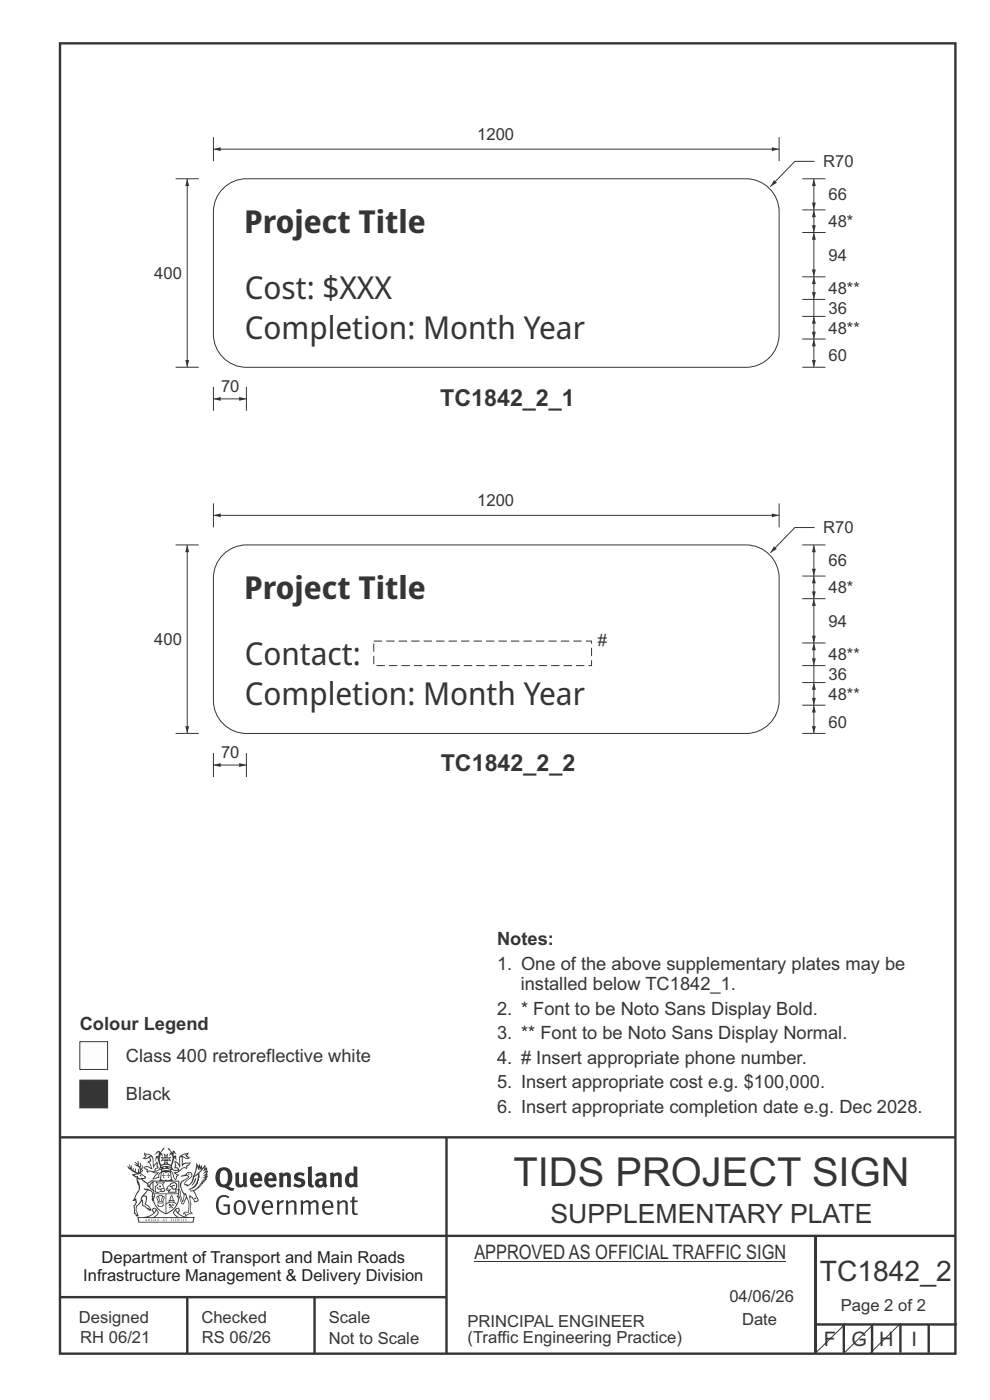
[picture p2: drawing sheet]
<svg xmlns="http://www.w3.org/2000/svg" width="210mm" height="297mm" viewBox="0 0 210 297" stroke-linecap="round" stroke-linejoin="round" font-family="sans-serif">
<g fill="none" stroke="#373435" stroke-width=".51">
<path d="M12.7 9.2h190v278h-190zM12.7 241.3h190M94.7 241.4v45.8M12.7 275.2h82M12.7 262.2h190.1M39.7 275.2v12M66.7 275.2v12M173 262.2v24.8M173 281h30M179 281v6M185 281v6M191 281v6"/>
<path d="M197 281v6"/>
</g>
<path d="M100.6 267.7h66.2" fill="none" stroke="#373435" stroke-width=".21"/>
<g fill="#373435">
<path d="M47 248.5a2.55 2.55 0 0 0 0 2.7l.3 .1a.81 .81 0 0 0 1-.9v-.6a1.04 1.04 0 0 0-1.1-1.5zM46.3 248.1a1.82 1.82 0 0 1 2.1-.2 1.82 1.82 0 0 1 .9 1.9 2.29 2.29 0 0 1-.8 1.9l.7 .3h.5l-.2 .6a2.87 2.87 0 0 1-2-.7 2.12 2.12 0 0 1-1.6-3.1z" fill-rule="evenodd"/>
<path d="M49.9 248.9l.8-.2v2a.46 .46 0 0 0 .3 .6 .46 .46 0 0 0 .6-.3v-2.1l.7-.2v2.4l.2 .5-.5 .4-.3-.3a1.02 1.02 0 0 1-1.2 .2 1.02 1.02 0 0 1-.6-1.1z" fill-rule="evenodd"/>
<path d="M54 249.5l-.1 .5h.9a.49 .49 0 0 0-.2-.6 .49 .49 0 0 0-.6 .1zM53.4 249.1a1.34 1.34 0 0 1 1.6-.2 1.34 1.34 0 0 1 .7 1.5v.2h-1.8a.77 .77 0 0 0 .5 .8 .77 .77 0 0 0 .9-.4l.3 .5a1.59 1.59 0 0 1-2 .2 1.59 1.59 0 0 1-.5-2z" fill-rule="evenodd"/>
<path d="M57.1 249.5l-.2 .5h1a.49 .49 0 0 0-.2-.6 .49 .49 0 0 0-.6 .1zM56.4 249.1a1.34 1.34 0 0 1 1.6-.2 1.34 1.34 0 0 1 .7 1.5v.2h-1.8a.77 .77 0 0 0 .5 .8 .77 .77 0 0 0 .9-.4l.4 .5a1.59 1.59 0 0 1-2.1 .2 1.59 1.59 0 0 1-.5-2z" fill-rule="evenodd"/>
<path d="M59.2 248.9l.7-.2 .1 .4a.95 .95 0 0 1 1-.3 .95 .95 0 0 1 .7 .8v2.3h-.8v-2.3a.46 .46 0 0 0-.8 .1v2.2h-.8z" fill-rule="evenodd"/>
<path d="M62.6 249.1a1.75 1.75 0 0 1 2-.1l-.2 .5-.6-.2a.43 .43 0 0 0-.6 .3l.4 .3a1.04 1.04 0 0 1 1.2 1.1 1.04 1.04 0 0 1-1.4 1l-1.2-.4 .3-.6 1 .4 .4-.4a.88 .88 0 0 0-1-.5l-.4-.2-.1-.4z" fill-rule="evenodd"/>
<path d="M65.3 247.6l.8-.2 .1 3.8 .3 .2 .1 .5a.88 .88 0 0 1-1-.1 .88 .88 0 0 1-.3-1z" fill-rule="evenodd"/>
<path d="M67.8 250.6a.43 .43 0 0 0-.1 .7 .43 .43 0 0 0 .7-.1v-.7zM66.8 249.2a1.7 1.7 0 0 1 2.4 .1v1.8l.3 .4-.4 .5-.5-.3a1.03 1.03 0 0 1-1.7-.2 1.03 1.03 0 0 1 .8-1.5h.7v-.4a.8 .8 0 0 0-1.2 .1z" fill-rule="evenodd"/>
<path d="M70 248.9l.7-.2 .1 .4a.95 .95 0 0 1 1-.3 .95 .95 0 0 1 .7 .8v2.3h-.8v-2.3a.46 .46 0 0 0-.8 .1v2.2h-.8z" fill-rule="evenodd"/>
<path d="M74.3 249.5a1.48 1.48 0 0 0 0 1.7h.5l.2-.1v-1.5l-.3-.2zM75 247.4l.8 .1 .1 4.4h-.7l-.1-.2a1.26 1.26 0 0 1-1.4 0 1.26 1.26 0 0 1-.5-1.3 1.29 1.29 0 0 1 .4-1.3 1.29 1.29 0 0 1 1.4-.2z" fill-rule="evenodd"/>
<path d="M46.4 253.9a1.72 1.72 0 0 1 2.3 0l-.3 .3a1.24 1.24 0 0 0-1.4-.2 1.24 1.24 0 0 0-.6 1.4 1.49 1.49 0 0 0 1.2 2l.7-.2v-1.3h-.8l-.1-.4h1.4v1.9a1.93 1.93 0 0 1-2.3 0 1.93 1.93 0 0 1-.7-2.2l.2-.7z" fill-rule="evenodd"/>
<path d="M50.4 255.1a1.65 1.65 0 0 0 .2 2.2 .99 .99 0 0 0 1-1.4 .78 .78 0 0 0-.4-.8 .78 .78 0 0 0-.8 0zM50 254.9a1.33 1.33 0 0 1 1.6-.1 1.33 1.33 0 0 1 .5 1.4 1.31 1.31 0 0 1-1.3 1.6 1.31 1.31 0 0 1-1.2-1.6v-.6z" fill-rule="evenodd"/>
<path d="M52.5 254.7l.5-.1 .8 2.6 .8-2.5h.5l-1.1 3h-.5z" fill-rule="evenodd"/>
<path d="M56.3 255.2l-.2 .7h1.3a.7 .7 0 0 0-.3-.8 .7 .7 0 0 0-.8 .1zM55.9 255a1.22 1.22 0 0 1 1.5-.2 1.22 1.22 0 0 1 .5 1.5h-1.8a.93 .93 0 0 0 .5 1 .93 .93 0 0 0 1.1-.2l.2 .3a1.43 1.43 0 0 1-1.8 .1 1.43 1.43 0 0 1-.6-1.7z" fill-rule="evenodd"/>
<path d="M58.7 254.7l.4-.1 .1 .5 .4-.4 .6-.1-.1 .6a.66 .66 0 0 0-.9 .6v1.9h-.4z" fill-rule="evenodd"/>
<path d="M60.6 254.8l.4-.2 .1 .5a.94 .94 0 0 1 1-.5 .94 .94 0 0 1 .8 .8v2.3h-.5l-.1-2.5a.81 .81 0 0 0-1.2 .3v2.2h-.4z" fill-rule="evenodd"/>
<path d="M63.7 254.7l.5-.1 .1 .5 .4-.3a.78 .78 0 0 1 1.2 .3 .9 .9 0 0 1 .9-.5 .9 .9 0 0 1 .8 .8v2.3h-.5l-.1-2.5a.67 .67 0 0 0-1.1 .3v2.2h-.5v-2.4l-.4-.2-.7 .4v2.2h-.5z" fill-rule="evenodd"/>
<path d="M69.1 255.2l-.2 .7h1.3a.7 .7 0 0 0-.3-.8 .7 .7 0 0 0-.8 .1zM68.7 255a1.22 1.22 0 0 1 1.5-.2 1.22 1.22 0 0 1 .5 1.5h-1.8a.93 .93 0 0 0 .4 1 .93 .93 0 0 0 1.2-.2l.2 .3a1.44 1.44 0 0 1-1.8 .1 1.44 1.44 0 0 1-.6-1.7z" fill-rule="evenodd"/>
<path d="M71.5 254.8l.4-.2 .1 .5a.94 .94 0 0 1 1-.5 .94 .94 0 0 1 .8 .8v2.3h-.5l-.1-2.5a.81 .81 0 0 0-1.2 .3v2.2h-.4z" fill-rule="evenodd"/>
<path d="M74.7 253.9l.5-.1v.9h.7l-.1 .4h-.6v2.1l.1 .2h.5l.1 .3a.75 .75 0 0 1-1.2-.6v-2h-.4v-.4h.4z" fill-rule="evenodd"/>
<path d="M30.8 244.9l1.1 .3-.9 .5h-.4l.6-.5zM31.8 245.5l.2-.1a2.44 2.44 0 0 1 .5 1.9l.1 .5 .6-1-.1 .6 .3 .3a.57 .57 0 0 0-.6 .8l-1-.2-.5 .2 .2-.5-.8-.3 .7-.1 .9 .5 .1-.1-.6-1.3-.2-.1 .5-.1zM30.7 244.4l-.1 .5 .2 .4-.6 .4a1.04 1.04 0 0 0 1.4-.1l.2 .6-.3 .1-.2 .4a.94 .94 0 0 1 .8 1.1l-.2-.1a1.16 1.16 0 0 0-1.5-.1l.3 .4 .4 .2 .1 .5 .2 .1 .1-.2a.94 .94 0 0 1 1.1 .3h.8l-1.2 1.2a1.13 1.13 0 0 0 1.2-.2l.4-.1v-.4l.4-.7a.83 .83 0 0 0-.6 1h-.3l-.7 .3 1.1-1.4-.5 .2-.5-.1 1.3-.5-.1-.2-.9 .4v-.3l.2-.2 .3 .1 .1-.3-.2-.4 .1-.6-.2-.3-.7 .9v-.7a1.42 1.42 0 0 0-1.6-1.8z" fill-rule="evenodd"/>
<path d="M38.5 245.3l.5-.3 .7-.1-.6 .3 .8 .5h-.3zM38.3 245.5h.2l.1 2a1.69 1.69 0 0 1 1.6-.7l-.8 .5 .1 .5a1.1 1.1 0 0 0-1.5 .6l-.1-.5-.2-.2h-.5l.3-.4-.3-.7a1.42 1.42 0 0 1 .9 1.1l.2-.1zM37.1 246.2l.1 1-.2 .3 .1 .5 .5-.1 .2 .2a.96 .96 0 0 1-1.2-.1l-.1 .1a1.06 1.06 0 0 0 1.3 .2v.1a.72 .72 0 0 1-.9 .2l.2 .5 .6 .2-.4 .2-.1 .7-.2-.4-.4-1.1-.4-.4 .4 .9a1.54 1.54 0 0 0 .7 1.2l.2-.3a.58 .58 0 0 1 .4-.7l.2-.2h-.3l-.5-.3 .9-.5a.93 .93 0 0 1 1.2-.5v.2l.2-.2 .1-.5a.99 .99 0 0 0 .7-.8l-1.3 .1-.3 .2-.1-1.4 .9 .4 .9-.3h-.4l-.5-.4 .4-.7-.6 .2a1.46 1.46 0 0 0-1.4 2.1l.1 .4-.3-.4z" fill-rule="evenodd"/>
<path d="M35.6 248.9l.2 .1-.1 .3 .4 .1-.4 .1v.5l-.1-.6h-.3l.3-.1z" fill-rule="evenodd"/>
<path d="M34.6 248.9l.2 .1v.3l.3 .1h-.3l-.1 .6v-.5l-.4-.1 .4-.1z" fill-rule="evenodd"/>
<path d="M34.3 248.8a.57 .57 0 0 1 .9 .2 .57 .57 0 0 1 .9-.2l.2 1.4h-.2a.57 .57 0 0 1-.9 0 .69 .69 0 0 1-1.1 0zM34.2 248.1l-.3 2.1-.1 .4h2.9l-.2-.4-.3-2.1h-.2v.3l-.8-.2-.8 .2v-.3z" fill-rule="evenodd"/>
<path d="M34.2 252.4a.3 .3 0 0 0 .6 0 .3 .3 0 0 0-.6 0zM33.3 251l.3 .3-.3 .3a.79 .79 0 0 0 0 1.3l.8-.2-.1-.3a.55 .55 0 0 1-.7-.6h.1l.2 .3 .3 .1 .8-.2-.4-.7 .4-.3-.7 .1zM33 250.7l1.1 .2 .9-.2-.4 .7 .4 1.1a.56 .56 0 0 1-.8 .3l-.2 .1a.73 .73 0 0 1-.9 .1 .73 .73 0 0 1-.3-.9v-.4l.6-.4z" fill-rule="evenodd"/>
<path d="M35.6 251.9l.7-.5a.58 .58 0 0 1 1-.1 .58 .58 0 0 1-.4 .9l-.3-.3a.43 .43 0 0 1 .6-.3v-.1a.57 .57 0 0 0-.8 .2l-.2-.1-.3 .1 .5 .2a.55 .55 0 0 0 .8 .4v.5h-1.3l.4-.3-.2-.2-.6 .1 .2-.2-.2-.1zM35.4 251.8l-.1 .2a.39 .39 0 0 0 .2 .6h.3l-.2 .4h1.9l-.1-.7a.86 .86 0 0 0-.1-1.4 .86 .86 0 0 0-1.3 .4z" fill-rule="evenodd"/>
<path d="M36 254.8h.8v.2h-.8zM36.4 253.8l.2 .8h-.4zM36.4 253.5l-.3 .5-.1 .6h-.2v.4l-.7 .4 .2 .2a1.48 1.48 0 0 1 2.1 .1l.2-.1-.6-.5v-.5h-.2l-.1-.6z" fill-rule="evenodd"/>
<path d="M35.8 255.4l.4 .1 .1 .3 .3-.2-.2-.2a.38 .38 0 0 1 .5 .5l-.2-.2-.3 .3 .4 .2-.4 .2-.1-.4-.4 .4-.1-.2 .4-.3-.1-.1-.2 .1z" fill-rule="evenodd"/>
<path d="M34.5 254h.2v.2l-.2 .6h-.2zM33.6 255.3h.9v.2a.55 .55 0 0 1-.8 .4v-.2l-.2-.1zM33.4 254h.2l.2 .8h-.2zM33.6 255h.8l.1 .1-.8 .1zM33.8 253.7h.5l-.2 1.1h-.1zM33.3 253.8l-.1 .3 .3 1.1a.48 .48 0 0 0-.1 .6 .48 .48 0 0 0 .5 .3l.5-.1a.49 .49 0 0 0 .2-.8l.3-1.1-.1-.3a1.42 1.42 0 0 0-1.5 0z" fill-rule="evenodd"/>
<path d="M33.7 251.5l.4 .1 .1 .3h-.3z" fill-rule="evenodd"/>
<path d="M41.3 250.1l.3-.2-.2 .9-.6 .7h-.2l.5-.7z" fill-rule="evenodd"/>
<path d="M39.7 249l.3-.2 .5 .2a.88 .88 0 0 1-.6 1.1 1.22 1.22 0 0 0-.8 1.3l.5 .2a.72 .72 0 0 0 .9-.4l.5-.8 .2-.6 .8-.6v.3a2.85 2.85 0 0 1-2 2.8l.1 .1a2.13 2.13 0 0 0 1.9-1.5v-.2a2.01 2.01 0 0 0 .3-1.8l1.1-1.3-.4 1 .7-.5-.7 1 .8-.4-.8 .8 .7-.1-.9 .5 .8-.1-.8 .4h.8l-.9 .3 .3 .2h-.4l.2 .3h-.3l.1 .3h-.4l.2 .3h-.2a2.16 2.16 0 0 1-2 1l.1 .2h.4a.76 .76 0 0 1 .7 .7l.5 1.2-.6 .2a1.45 1.45 0 0 0-1.1-1.3l.2 1.8-.1 1.8 .4 .3a1.07 1.07 0 0 0-1.2 .4v-.3l-.5-.2a.87 .87 0 0 1 1.1-.1v-.7a4.4 4.4 0 0 0-.6-3.1v-.3h-.3a2.16 2.16 0 0 1-.7-2.2l.3-.3 1.2-.8a.55 .55 0 0 0-.4-.8zM37.8 252.4a.76 .76 0 0 1 .3 1.1l.6 1.6 .4-1.7 .2 .1a.61 .61 0 0 1-.1 .9l-.3 .9h-.2l-.7-1.6-.3 .1a1.18 1.18 0 0 0 .1-1.4zM41.8 247.5l.2 .8 .3-.6v.6l.4-.5a1.9 1.9 0 0 1-1.1 1.4l-.4 .3zM38.3 249.6l1.3-.1 .2 .1v.3l-.5 .3a1.26 1.26 0 0 0-.9 1.9l.2 .6a1.84 1.84 0 0 1 .1 2.1l-.4-1.3a.96 .96 0 0 0-.4-1.3l-.4 .3a.78 .78 0 0 1 0 1.2l.1 .3h.4l.4 1.1a.38 .38 0 0 0 .2 .4 .38 .38 0 0 0 .4-.1l.6-1.2a2.94 2.94 0 0 1 .4 2.5l-.1 .5-.8-.1-.3 .4v.2l.4-.1 .1 .4 .2 .1a1.02 1.02 0 0 1 1.3-.5v-.4l-.3-.1 .1-1.8-.3-1.3 .1 .1a1.14 1.14 0 0 1 .8 .9 .63 .63 0 0 0 .8-.2 .63 .63 0 0 0-.1-.9l-.7-1.2 .9-.6 .2-.3 .3-.1-.1-.2h.4l-.1-.3h.3l-.1-.3 .5-.1-.2-.2 .6-.4v-.2h-.2l.4-.5-.3 .1 .3-.6-.4 .1 .4-.5v-.3l-.3 .2 .2-.6-.1-.3-.4 .3v-.8l-.6 .8-.2-.7-.2 .4-.3-.7-.1 .6-.5-.8-.1 1.4-.6 1.9a1.81 1.81 0 0 1-1 1.4l-.6-.2a1.75 1.75 0 0 1 1.1-1.2 .75 .75 0 0 0 .1-1.3 .75 .75 0 0 0-1.1 .5z" fill-rule="evenodd"/>
<path d="M41.2 254.1h.3l.2 .3h-.4z" fill-rule="evenodd"/>
<path d="M29.4 258.4h11.6l-.1 .8h-11.4zM31.4 258.2l.4-.1a2.48 2.48 0 0 0 1.4-1.3l.3 .5-.5 .6-.5 .3zM32.5 256.6l.3-.2 .2 .2-.3 .6zM37.2 256.8a2.65 2.65 0 0 0 1.8 1.4h-1.1l-.5-.3-.5-.6zM37.4 256.6l.2-.2 .3 .2-.3 .6zM29.2 258.2l.1 1.2h11.8l.2-1.1-.2-.1a4.1 4.1 0 0 1-3.3-.9l.3-.4-.1-.5a1.06 1.06 0 0 0-1.3 .9l.2 .4 .6 .5h-4.7l.3-.1a.84 .84 0 0 0 .6-.7 .84 .84 0 0 0-.5-.9l-.3-.2-.5 .1-.1 .5 .3 .4a4.2 4.2 0 0 1-3.4 .9z" fill-rule="evenodd"/>
<path d="M31 258.7l.1 .2h-.2zM31 258.6l-.3 .5 .4-.1 .2 .1z" fill-rule="evenodd"/>
<path d="M31.4 258.6h.2v.4a.25 .25 0 0 0 .2-.1 .25 .25 0 0 0-.1-.3h.1a.29 .29 0 0 1 0 .4 .29 .29 0 0 1-.4 0 .29 .29 0 0 1 0-.4z" fill-rule="evenodd"/>
<path d="M32.2 258.6a.22 .22 0 0 1 .3 .2 .22 .22 0 0 1-.3 .2zM32 258.6l.1 .5a.33 .33 0 0 0 .4-.1 .33 .33 0 0 0 0-.4 .33 .33 0 0 0-.5 0z" fill-rule="evenodd"/>
<path d="M32.9 258.7l.1 .2h-.2zM32.9 258.6l-.2 .5 .3-.1 .2 .1z" fill-rule="evenodd"/>
<path d="M33.3 258.6h.2l.1 .2 .2-.2-.2 .2 .2 .3-.3-.2v.2h-.2l.2-.3z" fill-rule="evenodd"/>
<path d="M34.7 258.7l.1 .2h-.2zM34.7 258.6l-.3 .5 .4-.1 .2 .1z" fill-rule="evenodd"/>
<path d="M35 258.6h.5h-.2v.5h-.2l.1-.5z" fill-rule="evenodd"/>
<path d="M36.2 258.6h.3h-.1v.2h.1h-.1v.3h-.2z" fill-rule="evenodd"/>
<path d="M36.7 258.6h.2v.5h-.2z" fill-rule="evenodd"/>
<path d="M37.3 258.6a.22 .22 0 0 1 .3 .2 .22 .22 0 0 1-.3 .2zM37.1 258.6v.5a.33 .33 0 0 0 .5-.1 .33 .33 0 0 0 0-.4 .33 .33 0 0 0-.5 0z" fill-rule="evenodd"/>
<path d="M37.8 258.6h.4h-.2v.2h.1h-.1v.2l.2 .1h-.4z" fill-rule="evenodd"/>
<path d="M38.4 258.6h.2l-.1 .4 .2 .1h-.3z" fill-rule="evenodd"/>
<path d="M38.9 258.6h.2v.5h-.2z" fill-rule="evenodd"/>
<path d="M39.3 258.6h.2l-.1 .1 .2 .2-.2 .2h-.1v-.2l.2 .1z" fill-rule="evenodd"/>
<path d="M34.2 247.4a1.51 1.51 0 0 1 2.1 .2 2.67 2.67 0 0 0-2.1 0zM35.7 247.6l.5 .2v.2l-.4-.1zM34.6 247.7l.5-.1 .1 .2h-.4zM34.1 247.9l.2 .1-.3 .1zM35 246.9l.2-.2 .3 .2zM34.9 245.7h.2v.3h-.2zM35 245.1l.2 .2 .2-.2-.1 .4h-.2zM35.1 246.3h.2l.1 .4-.2-.2-.2 .2zM35.3 245.7h.2v.3h-.2zM34.4 245.7l.3 .1 .1 .2-.4 .1 .2-.2zM35.7 245.8l.3-.1-.2 .2 .2 .2-.4-.1zM32.7 244.9l1-.5-.1 1-.2-.2-.3 .2-.3 1.1 .5-1 .3 .9a1.84 1.84 0 0 1 .2 1.7l.4 .1a2.48 2.48 0 0 1 2.2 .1l.2-.3-.2-.7 .7-1.7 .4 .6-.2-1-.2-.1-.2 .3v-.9l.6 .4-.6-.8-.3 .1-.1 .4-.5-.8-.5-.3 .2 .4 .6 .6-.5 .7 .5-.3a2.06 2.06 0 0 1-.1 2.2l-.5-.2-.2-.6 .2-.1 .7 .2-.4-.5 .4-.5-.7 .2-.2-.2 .2-.7-.5 .4-.5-.4 .2 .7-.2 .2-.7-.2 .4 .5-.4 .5 .8-.2 .1 .1-.2 .6-.5 .2a2.02 2.02 0 0 1 0-2.2l.3 .5-.1-.6-.3-.1 .8-1.3-.4 .4-.5 .7-.2-.3a.8 .8 0 0 0-.8 .5z" fill-rule="evenodd"/>
<path d="M29.2 250.1l.3 .2a.61 .61 0 0 1 .8 .3l.3 .2a.8 .8 0 0 1 .6 1l.4 .1 .6 .5a1 1 0 0 1 .4 1.1l-.1 .7v-.5h-.1a.96 .96 0 0 0-.8-1.3l-.2-.2h-.7l-.1-.1-.1 .1 .1 .3h.6l-1.2 1.4-.2 .9-.4 .6a1.33 1.33 0 0 0-.5 1.8l.2 .5a1.26 1.26 0 0 1-.5-1.4l-.1-.4a1.56 1.56 0 0 0 .4-1.7l-.3 .2 .2-.5a3.2 3.2 0 0 0 .7-3zM30.4 253.9h.4a2.06 2.06 0 0 1-.1 1.6l.7 .5 .4 .4-.6-.1-.8-.6-.1-.9a.51 .51 0 0 1 .1-.9zM28.6 249.3a1.52 1.52 0 0 1 2.1 .6l-1.1 .1-.2-.1-.1-.4-.5 .1zM27.5 247v.8l-.3-.4-.1 .1a3.1 3.1 0 0 0 1.9 1.5l-1 .1 .5 .6 .5 .1 .1 1.1a1.84 1.84 0 0 1-.3 2.5l-.4 .9-.3 .4 .2 .1 .4-.1 .1 .4-.2 .5-.3 .2 .1 1.8 .2-.1 .3 .6h.1l.5-.1-.2-.5a1.3 1.3 0 0 1-.1-1.7l.9-1 .2 1.1 .5 .2 .5 .5 .1-.1 .2 .4 .5-.1a1.85 1.85 0 0 0-1.2-1.4l.1-.2a1.39 1.39 0 0 0 0-1.5l-.5-.1 .5-.5a.66 .66 0 0 1 .9-.4 .66 .66 0 0 1 .3 .9l-.1 .4 .2-.1v.2l-.1 .3 .2 .5 .1-.3a2.24 2.24 0 0 0 .1-2.2 .73 .73 0 0 1-.7-.7 .73 .73 0 0 1 .6-.7v-.2a.94 .94 0 0 0-.9 .8 .48 .48 0 0 1-.1-.5 .48 .48 0 0 1 .5-.3l.5-.3a.51 .51 0 0 0-.8 .2l-.4 .3-1.1-.8 .6-.1 .2-.5-1.2-.7 .5-.4v-.4l-.4 .4v-.2a.69 .69 0 0 0 .2-1v.5l-.2 .2v-1.1l-.3-.2 .1 .6-.1 .2-.4-1.2v.6l-.6-.3 .5 .6-.6-.2 .3 .3a1 1 0 0 1 .7 1.5l-.2-.8v.8l-.5-.2v-.7l-.2 .6-.2-.1-.1-.6-.2 .4-.2-.2 .1-.7-.2 .5z" fill-rule="evenodd"/>
<path d="M29.6 249.5l.2-.2 .3 .3z" fill-rule="evenodd"/>
<path d="M32.4 250.5h5.6v2l-.2-.1v-1.7h-5.2v2.5h5.2v-.8l.1 .2-.1 1.1v-.3h-2.5v4a4.1 4.1 0 0 0 2.6-3.6l.1-.1a4 4 0 0 1-2.8 3.9 4.2 4.2 0 0 1-2.8-4.7l.1 1.3 .1-.2a3.8 3.8 0 0 0 2.5 3.4v-4h-2.5l-.2-.9z" fill-rule="evenodd"/>
<circle cx="40" cy="249.1" r=".17"/>
</g>
<path d="M170.2 71.9h4.9M170.2 67.1h4.9M172.6 67.1v4.8M179.4 280.8l-6.5 6.3M191 280.8l-6.5 6.3" fill="none" stroke="#373435" stroke-width=".21"/>
<g fill="#373435">
<path d="M172.2 70.4h.9l-.5 1.5z"/>
<path d="M172.6 67.1l.5 1.6h-.9z"/>
</g>
<path d="M45.3 31.7h120M170.2 63.5h4.9M172.6 63.5v3.6" fill="none" stroke="#373435" stroke-width=".21"/>
<g fill="#373435">
<path d="M163.7 31.2l1.6 .5-1.6 .4z"/>
<path d="M45.3 31.7l1.5-.5v.9z"/>
</g>
<path d="M45.3 29.1v5.1M165.3 29.1v5.1M172.8 34.2h-4.2l-5.2 5.4" fill="none" stroke="#373435" stroke-width=".21"/>
<path d="M164.2 38.2l.6 .6-1.4 .8z" fill="#373435"/>
<path d="M170.2 77.9h4.9M172.6 71.9v6" fill="none" stroke="#373435" stroke-width=".21"/>
<g fill="#373435">
<path d="M172.6 71.9l.5 1.6h-.9z"/>
<path d="M172.2 76.4h.9l-.5 1.5z"/>
</g>
<path d="M172.6 49.3v9.4" fill="none" stroke="#373435" stroke-width=".21"/>
<g fill="#373435">
<path d="M172.2 57.2h.9l-.5 1.5z"/>
<path d="M172.6 49.3l.5 1.6h-.9z"/>
</g>
<path d="M172.6 37.9v6.6M170.2 49.3h4.9" fill="none" stroke="#373435" stroke-width=".21"/>
<g fill="#373435">
<path d="M172.2 43h.9l-.5 1.5z"/>
<path d="M172.6 37.9l.5 1.6h-.9z"/>
</g>
<path d="M47.7 39.7a7 7 0 0 1 4.6-1.8h106a7 7 0 0 1 7 7v26a7 7 0 0 1-7 7h-106a7 7 0 0 1-7-7v-26a7 7 0 0 1 2.4-5.2zM170.2 37.9h4.9M45.3 84.6h7M45.3 82.1v5.1" fill="none" stroke="#373435" stroke-width=".21"/>
<g fill="#373435">
<path d="M50.7 84.2l1.6 .4-1.6 .4z"/>
<path d="M45.3 84.6l1.5-.4v.8z"/>
</g>
<path d="M39.7 37.9v40M52.3 82.1v5.1" fill="none" stroke="#373435" stroke-width=".21"/>
<g fill="#373435">
<path d="M39.3 76.4h.8l-.4 1.5z"/>
<path d="M39.7 37.9l.4 1.6h-.8z"/>
</g>
<path d="M37.3 37.9h4.9M170.2 58.7h4.9M172.6 58.7v4.8M37.3 77.9h4.9" fill="none" stroke="#373435" stroke-width=".21"/>
<g fill="#373435">
<path d="M172.2 62h.9l-.5 1.5z"/>
<path d="M172.6 58.7l.5 1.6h-.9z"/>
</g>
<path d="M170.2 44.5h4.9M172.6 44.5v4.8" fill="none" stroke="#373435" stroke-width=".21"/>
<g fill="#373435">
<path d="M172.2 47.8h.9l-.5 1.5z"/>
<path d="M172.6 44.5l.5 1.6h-.9z"/>
</g>
<path d="M170.2 149.6h4.9M170.2 144.8h4.9M172.6 144.8v4.8" fill="none" stroke="#373435" stroke-width=".21"/>
<g fill="#373435">
<path d="M172.2 148.1h.9l-.5 1.5z"/>
<path d="M172.6 144.8l.5 1.6h-.9z"/>
</g>
<path d="M45.3 109.3h120M170.2 141.2h4.9M172.6 141.2v3.6" fill="none" stroke="#373435" stroke-width=".21"/>
<g fill="#373435">
<path d="M163.7 108.9l1.6 .4-1.6 .5z"/>
<path d="M45.3 109.3l1.5-.4v.9z"/>
</g>
<path d="M45.3 106.8v5.1M165.3 106.8v5.1M172.8 111.9h-4.2l-5.2 5.4" fill="none" stroke="#373435" stroke-width=".21"/>
<path d="M164.2 115.9l.6 .6-1.4 .8z" fill="#373435"/>
<path d="M170.2 155.6h4.9M172.6 149.6v6" fill="none" stroke="#373435" stroke-width=".21"/>
<g fill="#373435">
<path d="M172.6 149.6l.5 1.6h-.9z"/>
<path d="M172.2 154.1h.9l-.5 1.5z"/>
</g>
<path d="M172.6 127v9.4" fill="none" stroke="#373435" stroke-width=".21"/>
<g fill="#373435">
<path d="M172.2 134.9h.9l-.5 1.5z"/>
<path d="M172.6 127l.5 1.6h-.9z"/>
</g>
<path d="M172.6 115.6v6.6M170.2 127h4.9" fill="none" stroke="#373435" stroke-width=".21"/>
<g fill="#373435">
<path d="M172.2 120.7h.9l-.5 1.5z"/>
<path d="M172.6 115.6l.5 1.6h-.9z"/>
</g>
<path d="M47.7 117.3a7 7 0 0 1 4.6-1.7h106a7 7 0 0 1 7 7v26a7 7 0 0 1-7 7h-106a7 7 0 0 1-7-7v-26a7 7 0 0 1 2.4-5.3zM170.2 115.6h4.9M45.3 159.8v5.1M45.3 162.3h7" fill="none" stroke="#373435" stroke-width=".21"/>
<g fill="#373435">
<path d="M50.7 161.9l1.6 .4-1.6 .4z"/>
<path d="M45.3 162.3l1.5-.4v.8z"/>
</g>
<path d="M39.7 115.6v40M52.3 159.8v5.1" fill="none" stroke="#373435" stroke-width=".21"/>
<g fill="#373435">
<path d="M39.3 154.1h.8l-.4 1.5z"/>
<path d="M39.7 115.6l.4 1.6h-.8z"/>
</g>
<path d="M37.3 115.6h4.9M170.2 136.4h4.9M172.6 136.4v4.8M37.3 155.6h4.9" fill="none" stroke="#373435" stroke-width=".21"/>
<g fill="#373435">
<path d="M172.2 139.7h.9l-.5 1.5z"/>
<path d="M172.6 136.4l.5 1.6h-.9z"/>
</g>
<path d="M170.2 122.2h4.9M172.6 122.2v4.8" fill="none" stroke="#373435" stroke-width=".21"/>
<g fill="#373435">
<path d="M172.2 125.5h.9l-.5 1.5z"/>
<path d="M172.6 122.2l.5 1.6h-.9z"/>
</g>
<path d="M79.3 136h46.2v5.2h-46.2z" fill="none" stroke="#373435" stroke-width=".21" stroke-dasharray="1.8 .9" stroke-linecap="butt"/>
<path d="M16.9 229.2h5.9v5.9h-5.9z" fill-rule="evenodd" fill="#373435" stroke="#373435" stroke-width=".21"/>
<path d="M16.9 221h5.9v5.9h-5.9z" fill-rule="evenodd" fill="#fefefe" stroke="#373435" stroke-width=".21"/>
<path d="M185.5 280.8l-6.5 6.3" fill="none" stroke="#373435" stroke-width=".21"/>
<text font-size="8.5" fill="#373435" x="108.9" y="251.6">TIDS PROJECT SIGN</text>
<g font-size="6.7" fill="#373435">
<text x="51.8" y="49.5">Project Title</text>
<text x="51.9" y="63.5">Cost: $XXX</text>
<text x="51.9" y="71.9">Completion: Month Year</text>
<text x="51.8" y="127.2">Project Title</text>
<text x="51.9" y="141.2">Contact:</text>
<text x="51.9" y="149.6">Completion: Month Year</text>
</g>
<text font-size="6" fill="#373435" x="173.9" y="271.7">TC1842_2</text>
<text font-size="5.6" fill="#373435" x="116.8" y="259.5">SUPPLEMENTARY PLATE</text>
<g font-size="4.9" fill="#373435">
<text x="93.4" y="86.2">TC1842_2_1</text>
<text x="93.5" y="163.6">TC1842_2_2</text>
</g>
<g font-size="4.2" fill="#373435">
<text x="100.6" y="267.2">APPROVED AS OFFICIAL TRAFFIC SIGN</text>
<text x="174.7" y="285.6">F</text>
<text x="180.6" y="285.6">G</text>
<text x="186.5" y="285.6">H</text>
<text x="193.4" y="285.6">I</text>
</g>
<g font-size="3.9" fill="#373435">
<text x="105.4" y="200.6">Notes:</text>
<text x="105.4" y="205.8">1. One of the above supplementary plates may be</text>
<text x="105.4" y="215.3">2. * Font to be Noto Sans Display Bold.</text>
<text x="110.5" y="210.1">installed below TC1842_1.</text>
<text x="16.9" y="218.6">Colour Legend</text>
<text x="105.4" y="220.5">3. ** Font to be Noto Sans Display Normal.</text>
<text x="26.7" y="225.4">Class 400 retroreflective white</text>
<text x="105.4" y="225.7">4. # Insert appropriate phone number.</text>
<text x="26.7" y="233.5">Black</text>
<text x="105.4" y="230.9">5. Insert appropriate cost e.g. $100,000.</text>
<text x="105.4" y="236.1">6. Insert appropriate completion date e.g. Dec 2028.</text>
</g>
<g font-size="3.5" fill="#373435">
<text x="101.2" y="29.8">1200</text>
<text x="174.6" y="35.3">R70</text>
<text x="175.7" y="42.5">66</text>
<text x="175.7" y="48.2">48*</text>
<text x="32.7" y="59.2">400</text>
<text x="175.7" y="55.3">94</text>
<text x="175.7" y="62.4">48**</text>
<text x="175.7" y="70.8">48**</text>
<text x="175.7" y="66.6">36</text>
<text x="175.8" y="76.7">60</text>
<text x="46.9" y="83.1">70</text>
<text x="101.2" y="107.5">1200</text>
<text x="174.6" y="113">R70</text>
<text x="175.7" y="120.2">66</text>
<text x="175.7" y="125.9">48*</text>
<text x="32.7" y="136.9">400</text>
<text x="126.9" y="137">#</text>
<text x="175.7" y="133">94</text>
<text x="175.7" y="140.1">48**</text>
<text x="175.7" y="148.5">48**</text>
<text x="175.7" y="144.3">36</text>
<text x="175.8" y="154.4">60</text>
<text x="46.9" y="160.8">70</text>
<text x="16.7" y="280.6">Designed</text>
<text x="42.7" y="280.6">Checked</text>
<text x="69.7" y="280.6">Scale</text>
<text x="99.2" y="281.5">PRINCIPAL ENGINEER</text>
<text x="154.7" y="276.2">04/06/26</text>
<text x="157.4" y="281.2">Date</text>
<text x="178.4" y="278.1">Page 2 of 2</text>
<text x="17" y="284.8">RH 06/21</text>
<text x="42.8" y="284.8">RS 06/26</text>
<text x="69.7" y="285.2">Not to Scale</text>
<text x="99.2" y="285">(Traffic Engineering Practice)</text>
</g>
<g font-size="3.5" fill="#201e1e">
<text x="21.6" y="267.9">Department of Transport and Main Roads</text>
<text x="17.7" y="271.8">Infrastructure Management &amp; Delivery Division</text>
</g>
</svg>
